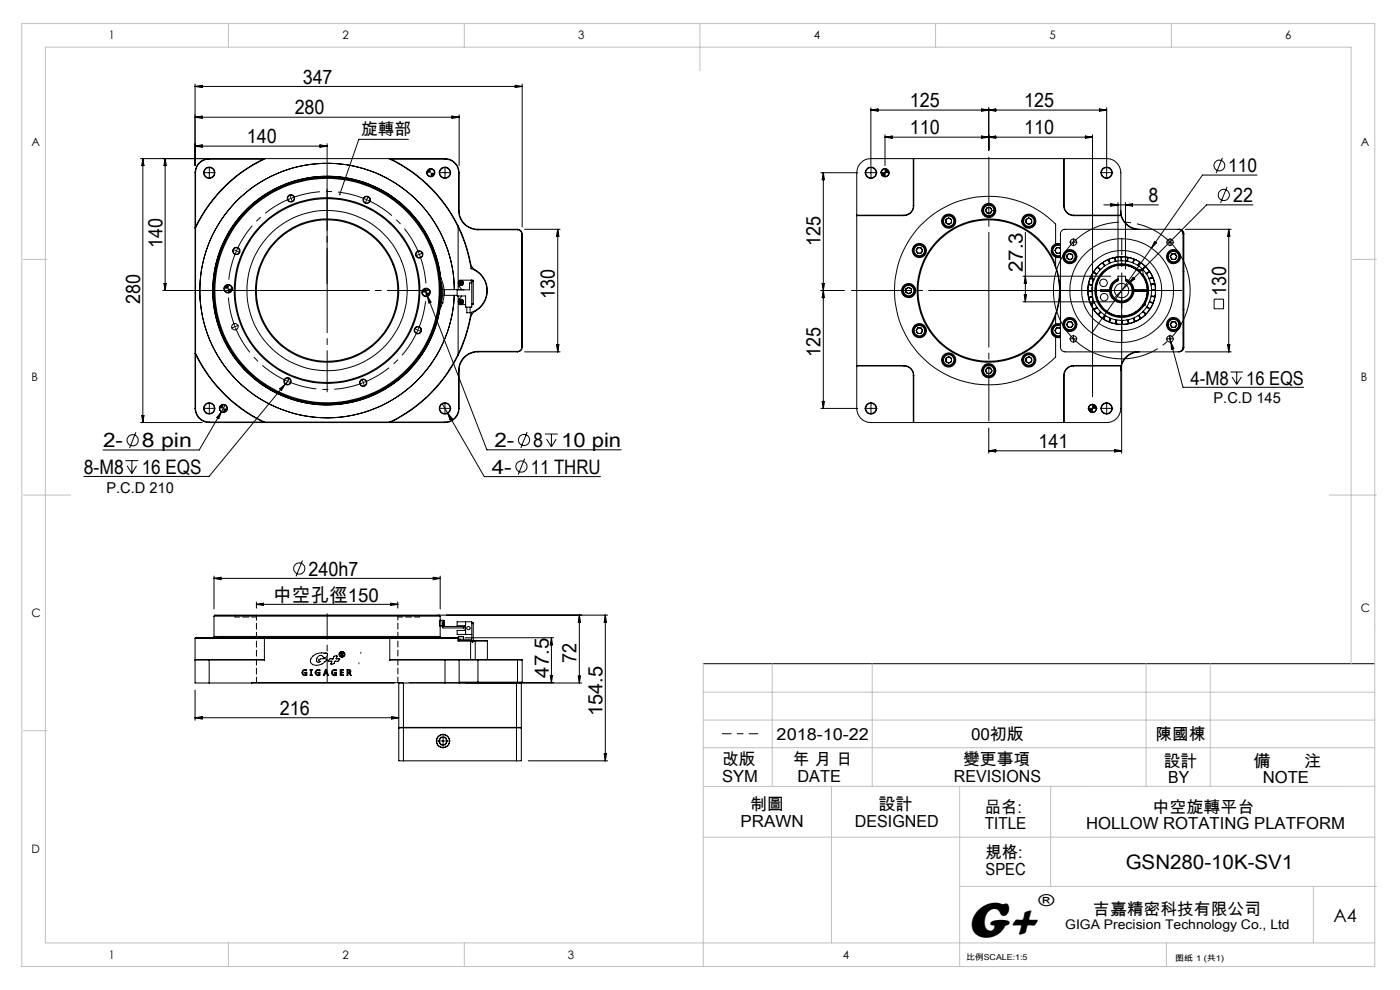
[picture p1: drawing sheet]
<svg xmlns="http://www.w3.org/2000/svg" width="297mm" height="210mm" viewBox="0 0 297 210" stroke-linecap="round" stroke-linejoin="round" font-family="sans-serif">
<g fill="none" stroke="#000" stroke-width=".21">
<path d="M41.4 17.8v17.3M41.4 18.3l1.5-.2v.5zM41.4 18.3h69.4M109.3 18.1l1.5 .2-1.5 .3zM110.8 17.8v30.3M30.3 33.6v56M30.3 33.6l.3 1.5h-.5zM35 33.6l.3 1.5h-.5zM35 33.6v28M41.4 36.6h.1M41.4 36.6v50M41.4 31l1.5-.3v.5z"/>
<path d="M41.4 31h28M41.4 24.9l1.5-.3v.5zM41.4 24.9h56M41.5 36.6v11.5M44.3 36.6h.2M44.4 33.8a2.89 2.89 0 0 0-2.9 2.8M44.4 33.8a2.86 2.86 0 0 0-3 2.8M44.4 36.5v.3M44.4 33.8h11.5M56.1 33.6a31 31 0 0 0-14.7 14.7l.1 .1M56.3 33.6a30.9 30.9 0 0 0-14.8 14.8M67.9 30.7l1.5 .3-1.5 .2z"/>
<path d="M69.4 30.5v29.6M82.4 33.6a30.8 30.8 0 0 1 17.5 23.4M82.7 33.6a30.7 30.7 0 0 1 14.5 14.3M82.9 33.8h11.5M86.6 29.6h-10.5l-4 11.6M90.6 36.6a.77 .77 0 0 0 .8 .8M91.4 35.8a.78 .78 0 0 1 .8 .8M94.3 36.6h.2M94.4 36.5v.3M94.4 33.8a2.89 2.89 0 0 1 2.9 2.8M94.4 33.6a3.1 3.1 0 0 1 3 3M94.4 33.6v.2"/>
<path d="M94.4 33.6h-64.6M95.9 24.6l1.5 .3-1.5 .2zM97.3 36.6h.1M97.3 36.6v8.1M97.4 36.6v8.1M97.4 24.4v10.7M174.1 36.6h7.9M174.7 36.6v50M174.7 36.6l.2 1.5h-.5zM184.6 36.6h.3M184.7 22.9v12.2M184.7 36.5v.3"/>
<path d="M184.7 23.3h50.1M184.7 23.3l1.6-.2v.5zM187.6 36.6h.3M187.7 35.8h-.2a.82 .82 0 0 0-.6 .8M187.7 28.6v6.5M187.7 36.5v.3M187.7 29.1h44.1M187.7 29.1l1.6-.3v.5zM188.6 36.6v.2a.79 .79 0 0 1-.9 .7M193.7 33.6h.2M193.7 33.6h-9a3.1 3.1 0 0 0-2.9 3v9M193.7 33.6v10"/>
<path d="M193.9 33.6h31.8M193.9 33.6v10M208.2 23.1l1.6 .2-1.6 .3zM208.2 28.8l1.6 .3-1.6 .2zM209.8 22.9v8.9M209.8 23.3l1.4-.2v.5zM209.8 29.1l1.4-.3v.5zM225.7 33.6h.1M225.7 33.6v10M225.7 33.6h9.1a3.1 3.1 0 0 1 3 3v9M230.3 28.8l1.5 .3-1.5 .2zM231.8 28.6v55.6"/>
<path d="M233.3 23.1l1.5 .2-1.5 .3zM234.7 36.6h.1M234.8 22.9v12.2M234.8 36.5v.3M259.3 33.5l-1.3 3.2M260.3 39.6l-1.4 3.4M266.7 37.1h-11.6l-10.8 15.5M41.5 48.4v26.5M77.7 42.4h.1M77.8 42.4h.1M77.8 42.4v.1M77.8 42.3v.1"/>
<path d="M93.3 59.2a7 7 0 0 1 0 5.7M93.4 59a24.1 24.1 0 0 0-36.6-18 24.1 24.1 0 0 0-.7 40.7 24.1 24.1 0 0 0 37.2-16.7M93.4 59.5l.1 1.9-.2 3.5M93.6 59.9v2.8l-.1 1.8M93.6 59l-.1-.1-.3 .2 .1 .1M93.6 59a7.3 7.3 0 0 1 0 6M93.6 59l-.3 .2M93.6 59.9l.1 1.5-.2 3M97.2 47.9a34.5 34.5 0 0 1 2.8 8.4l.2 .5M97.2 47.9v13.5M97.3 44.7a4.1 4.1 0 0 0 4.1 4M97.3 44.7h.1"/>
<path d="M97.4 59.6h.1M97.4 44.7a4 4 0 0 0 4 3.9M97.6 59.8h.3l.2 .2-.2 .3h-.3l-.1-.3zM97.8 59.9v.2M99.9 57a4.9 4.9 0 0 1 3.4 4.6 4.9 4.9 0 0 1-3.4 4.7M100 59.4h.1M100 59.4h-2.5l-.1 .2M100 59.4v.6M100.1 59.4v.2M100.1 59.4h.3v.2M100.1 59.6h.3M100.1 59.6v5.5h-1.3v-2.3h-1.8v-1.3"/>
<path d="M100.2 56.8l-.3 .2M100.2 56.8l.3 .2a5.1 5.1 0 0 1 2.9 4.6 5.1 5.1 0 0 1-2.9 4.6l-.3 .3M100.4 59.6v4.8M101.4 48.6h8.4M101.4 48.6v.1M101.4 48.7h8.4M109.8 48.7a.9 .9 0 0 1 .9 .9M109.8 48.6a.96 .96 0 0 1 1 1M109.8 48.6v.1M110.7 49.6v24.1M110.7 49.6h.1M110.8 49.6v24.1"/>
<path d="M111.3 48.6h7.5M118.3 48.6v26M118.3 48.6l.3 1.5h-.6zM181.8 45.6v.1M181.8 45.7h10M181.8 45.6h10M181.8 45.7v31.8M191.8 45.6v.1M193.7 43.6a1.97 1.97 0 0 1-1.9 2M193.7 43.6h.2M193.9 43.6a2.15 2.15 0 0 1-2.1 2.1M194.7 52.5l.7 .1 .3 .6-.3 .6-.7-.1-.4-.6z"/>
<path d="M200.7 46.6l.6-.4 .6 .4v.7l-.6 .3-.6-.3zM209.4 44l.7 .1 .4 .6-.4 .6-.7-.1-.3-.6zM217 58.6h18.7M217.5 49.3v14.7M217.5 58.6l.3 1.5h-.5zM217.7 46.6l.6-.4 .6 .4v.7l-.7 .3-.5-.3zM223.9 54.5v2a14.9 14.9 0 0 1 0 10.3v1.9M223.9 56.2a15.2 15.2 0 0 0-23.3-6.7 15.2 15.2 0 0 0 0 24.3 15.2 15.2 0 0 0 23.3-6.7M223.9 51.7v-4.2a20 20 0 0 0-28.3 0 20 20 0 0 0 0 28.3 20 20 0 0 0 28.3-.1v-4.2M223.9 51.7a1.5 1.5 0 0 0-.9 1.4 1.5 1.5 0 0 0 .9 1.4M223.9 54.5l1.1 .1M224.2 52.5l.6 .1 .2 .2a.61 .61 0 0 0-.9-.1 .61 .61 0 0 0 0 .9 .61 .61 0 0 0 .9-.1l-.2 .3-.7-.1-.3-.6z"/>
<path d="M225 51.9a1.3 1.3 0 0 0-1.8 1.2 1.3 1.3 0 0 0 1.8 1.3M225 51.7h-1.1M225 52.1a1.11 1.11 0 0 0-1.6 1 1.11 1.11 0 0 0 1.6 1M225.2 48.9l.6-.3h24.1a1.02 1.02 0 0 1 1.1 1v24.1a1.02 1.02 0 0 1-1.1 .9h-23.9a.96 .96 0 0 1-1-.9v-24.2zM225.7 43.6a2.15 2.15 0 0 0 2.1 2.1M225.7 43.6h.1M225.7 43.6a2.03 2.03 0 0 0 2.1 2M226.3 54.1l.6-.3 .6 .3 .1 .7-.6 .3-.6-.3zM227.6 51.4h.2M227.7 51.3v.2M227.8 45.6v.1M227.8 45.6h10"/>
<path d="M231.2 59.2l.4-.1 .4 .3M231.4 58.8l.4 .3h.4M231.7 59.1l-.1 .1M231.8 59.1l-.1 .1M231.8 57.9h.4l.4 .4M232.1 57.5l.2 .4 .5 .1M232.3 57.9l-.1 .1M232.4 58h-.1M232.7 56.8l.3 .1 .3 .4M233 56.5l.2 .4 .3 .2M233.1 56.9h.1M233.2 56.9v.1"/>
<path d="M233.7 55.8l.5 .4v.3M234.1 55.6v.4l.4 .3M234.1 56h.1M234.2 43.5h11.5M234.2 56.1l-.1 .1M234.9 55.1l.4 .4v.4M235.3 55a.61 .61 0 0 0 .3 .7M235.3 55.4h-.1M235.4 55.5h-.1M235.7 43.2l1.5 .3-1.5 .2zM236.3 54.7l.2 .2v.6M236.5 55h.1"/>
<path d="M236.5 55.1h.1M236.7 54.6l-.1 .4 .2 .4M237.2 59.4a2.4 2.4 0 0 0-1.2 3.7 2.4 2.4 0 0 0 3.9 0 2.4 2.4 0 0 0-1.1-3.7M237.2 59.4v.2a2.21 2.21 0 0 0-1 3.4 2.21 2.21 0 0 0 3.5 0 2.21 2.21 0 0 0-.9-3.4v-.2M237.2 59.2a2.56 2.56 0 0 0-1.8 2.2M237.2 59.2v.2M237.2 59.2v-.6h1.6v.6M237.2 43v14.1M237.7 54.5l.1 .2-.1 .6M237.8 45.5a4 4 0 0 0 3 3.1M237.8 44.7a4 4 0 0 0 4 3.9M237.8 45.6l-10 .1"/>
<path d="M237.8 54.8h.1M237.8 55h.1M237.9 54.8l.2 .5M238.1 54.5l-.2 .3M238.8 59.2a2.7 2.7 0 0 1 1.8 2.2M238.8 59.2v.2M238.8 43v14.1M238.8 43.5l1.4-.3v.5zM239.1 54.6l.1 .3-.2 .5M239.1 55.1h.1M239.2 55h.1M239.2 55.1l.1 .3"/>
<path d="M239.5 54.6l-.3 .5M240.4 58.8l.3 .4-1.2 .9zM240.4 54.9v.5l-.2 .3M240.4 55.4h.1M240.5 55.3h.1M240.8 55.1a.63 .63 0 0 0-.3 .7M241.2 57.2l1.3 .1M241.3 57.2a5.5 5.5 0 0 0-7.8 1.2 5.5 5.5 0 0 0 1.2 7.7 5.5 5.5 0 0 0 7.8-1.3M241.3 57.3h1.2M241.6 57.2a5.7 5.7 0 0 0-8.2 1 5.7 5.7 0 0 0 1.2 8.1 5.7 5.7 0 0 0 8.1-1.5M241.6 56h.1M241.7 55.9v.1"/>
<path d="M241.7 55.5l-.1 .5-.3 .3M242.1 55.8l-.4 .2-.2 .4M242.5 57.3v1.2a5.6 5.6 0 0 1 .5 5.4v.7M242.5 58.1a5.7 5.7 0 0 1 .5 6.3M242.6 56.8v.1M242.7 56.8h.1M242.8 56.4l-.2 .4-.3 .2M243.1 56.7l-.4 .1-.2 .4M243.5 57.8v.1M243.6 57.8h.1M243.7 57.4l-.2 .4-.4 .1M244 57.8h-.4l-.3 .4"/>
<path d="M244.1 59h.1M244.2 58.9v.1M244.3 52.6l-12.7 18.1M244.5 58.6l-.4 .4h-.4M244.7 59h-.4l-.5 .3M244.9 59.9l-.2 .3h-.6M244.9 51.3l.4 .2-1 1.1zM248.1 51.4h.2M248.2 51.3v.2M248.6 53.8h.7l.4 .6-.4 .6h-.7l-.4-.6zM250.2 48.7a.92 .92 0 0 1 .9 .9M250.5 48.8l.4 .3 .2 .5"/>
<path d="M251 57.6h.1M251.1 49.6h.1M251.1 49.6v8M251.1 49.6v24.1M251.5 48.6h9.7M260.7 48.6l.2 1.5h-.5zM260.7 48.6v26M265.8 43.5h-9.8l-19.6 19.7M34.5 61.6h33.4M34.8 60.1h.5l-.3 1.5zM41.5 74.9a30.9 30.9 0 0 0 14.6 14.6M41.5 74.9l-.1 .1a31.4 31.4 0 0 0 14.7 14.6v-.1"/>
<path d="M41.5 75.1v11.5M47.6 61.2a.78 .78 0 0 0 .8 .8M48.4 60.5a.77 .77 0 0 1 .8 .7M89.6 62a.85 .85 0 0 0 .8 .8M90.1 61.3l.6 1.5M90.4 61.2a.78 .78 0 0 1 .8 .8M90.7 62.8l12.6 32.6h28.5M90.7 62.8l.7 1.3-.4 .2zM93.3 64.9l-.1 .1h.4M93.3 64.9l.3 .1M93.4 65a24.2 24.2 0 0 1-37.3 16.8 24.2 24.2 0 0 1 .7-40.9 24.2 24.2 0 0 1 36.7 18.1 24.3 24.3 0 0 0-36.5-18.2 24.3 24.3 0 0 0-1.6 40.7 24.3 24.3 0 0 0 37.8-15.2l.2-1.2M93.9 64.2h.1"/>
<path d="M94.2 61.4h.1M94.2 62.6h.1M94.3 61.4v1.2M94.3 62.6h2.7M97.2 75.3a31.3 31.3 0 0 1-14.5 14.3v-.1M97.2 62.8v12.5M97.3 78.6h.1M97.3 78.6v8M97.4 64.4l.1 .2h1.3M97.4 60.4v.4l.5 .6M97.4 78.6v8M97.6 63.8h.3l.2 .2-.2 .3h-.3l-.1-.3z"/>
<path d="M97.7 60h.2M97.7 64h.2M97.8 64v.1M97.9 62.8l-.5 .6v.3M98.3 61.4l.1 .1M99 65.1v1.2h.7v-1.2M99.9 66.3a31 31 0 0 1-17.2 23.2M99.9 66.3l.3 .2M100.1 60h-.5v1.5l-5.3-.1M100.1 64.4h.3M100.2 66.5l-.2 .4a37.7 37.7 0 0 1-2.8 8.4M100.4 64.4v.2h-.3"/>
<path d="M101.4 74.5a4.1 4.1 0 0 0-4.1 4.1M101.4 74.6a4 4 0 0 0-4 4M101.4 74.6h8.4M101.4 74.5v.1M101.4 74.5h8.4M109.8 74.5v.1M110.7 73.7a.9 .9 0 0 1-.9 .8M110.7 73.7h.1M110.8 73.7a.96 .96 0 0 1-1 .9M111.3 74.6h7.5M118 73.1h.6l-.3 1.5zM174.1 61.6h5"/>
<path d="M174.4 60.1h.5l-.2 1.5zM174.7 61.6l.2 1.5h-.5zM181.8 77.6v9a3 3 0 0 0 2.9 3h9M181.8 77.5v.1M181.8 77.6h10M181.8 77.5h10M191.8 77.5a2.09 2.09 0 0 1 2.1 2.1M191.8 77.6a1.97 1.97 0 0 1 1.9 2M191.8 77.5v.1M192.2 61.3l.6-.3 .6 .3v.7l-.6 .3-.6-.3zM193.7 79.6h.2M193.7 79.6v10"/>
<path d="M193.9 79.6v10M194.7 69.5l.7 .1 .3 .6-.3 .6-.7-.1-.4-.6zM200.7 76l.6-.3 .6 .3v.7l-.6 .3-.6-.3zM209.4 78l.7 .1 .4 .6-.4 .6-.7-.1-.3-.6zM209.7 61.6h.2M209.8 61.6v.1M217 64h19.5M217.3 62.5h.5l-.3 1.5zM217.7 76l.6-.3 .6 .3v.7l-.7 .3-.5-.3zM223.9 68.7a1.5 1.5 0 0 0-.9 1.4 1.5 1.5 0 0 0 .9 1.4M223.9 71.5l1.1 .1M224.2 69.5l.6 .1 .2 .2a.61 .61 0 0 0-.9-.1 .61 .61 0 0 0 0 .9 .61 .61 0 0 0 .9-.1l-.2 .3-.7-.1-.3-.6z"/>
<path d="M225 68.9a1.31 1.31 0 0 0-1.8 1.2 1.31 1.31 0 0 0 1.8 1.3M225 68.7h-1.1M225 69.1a1.1 1.1 0 0 0-1.6 1 1.1 1.1 0 0 0 1.6 1M225.7 79.6h.1M225.7 79.6v10M226.6 68.3h.7l.3 .6-.3 .6h-.7l-.3-.6zM227.6 71.9h.2M227.7 71.8v.2M227.8 77.5v.1M227.8 77.5l10 .1M227.8 77.6a2.02 2.02 0 0 0-2.1 2M227.8 77.5a2.09 2.09 0 0 0-2.1 2.1"/>
<path d="M227.8 77.6h10M230.8 61.5l.3 .2 .5-.1M230.9 60.5l.3-.1 .5 .2M231 60.1l.4 .3 .4-.1M231.2 61.7v.1M231.3 63v.1M231.3 60.4h.1M231.3 61.7v.1M231.4 60.4v.1M231.4 63h.1M231.6 61.9l-.5-.1-.3 .1M231.7 64.3h.1"/>
<path d="M231.7 62.8l-.5 .2-.3-.1M231.8 63.1l-.4-.1-.4 .3M231.8 64.2v.1M232.1 64l-.3 .2h-.5M232.2 64.3h-.5l-.2 .4M232.3 65.4l.1 .1M232.4 65.4h.1M232.6 65.1l-.2 .3-.5 .1M232.8 65.4l-.4 .1-.2 .4M233.2 66.5h.1M233.3 66.4v.1M233.4 66l-.3 .5-.3 .1"/>
<path d="M233.6 66.3l-.3 .1-.2 .5M234.2 67.3l.1 .1M234.3 67.2l.1 .1M234.4 66.8l-.1 .4-.4 .3M234.6 67a.62 .62 0 0 0-.4 .8M235.4 61.8a2.6 2.6 0 0 0 2.6 2.4 2.6 2.6 0 0 0 2.6-2.4M235.4 67.9l.1 .1M235.4 67.4v.4l-.3 .4M235.4 67.8l.1 .1M235.5 61.4h-2v.4h2M235.8 67.6l-.3 .2v.6M236.6 67.8v.6l-.2 .2"/>
<path d="M236.7 68.3h.1M236.7 68.2h.1M236.7 68.3l.2 .4M237 67.9l-.3 .4M237.8 77.6v9a3 3 0 0 1-3 3h-9.1M237.8 68l.2 .5-.2 .3M237.8 61.6h.3M237.9 63.1v33M237.9 61.6v.1M238 68.3h.1M238 68.4h.1M238.1 68.3l.2 .5"/>
<path d="M238.2 68l-.1 .3M239.1 67.9l.2 .3-.1 .5M239.3 68.2h.1M239.3 68.3h.1M239.4 67.8a.6 .6 0 0 0 .2 .8M240.3 67.5l.3 .3v.5M240.3 61.4h.3M240.3 61.8h.3M240.6 61.4h2.9a5.5 5.5 0 0 0-7.9-4.7 5.5 5.5 0 0 0-1.1 9.1 5.5 5.5 0 0 0 8.8-2.8l.2-1.2h-2.9M240.6 67.4v.4l.4 .3M240.6 67.8h.1M240.7 67.9h-.1"/>
<path d="M240.8 74.6a4 4 0 0 0-3 3.1M240.8 61.4v.4M241.4 66.9l.4 .4v.4M241.7 66.8l.1 .4 .4 .2M241.8 74.6a4 4 0 0 0-4 4M241.8 67.1l-.1 .1M241.8 67.2v.1M242.4 66.2l.3 .1 .2 .5M242.5 61.4v.4M242.6 64.6h.4M242.6 66l.2 .3 .4 .2M242.7 66.3h.1"/>
<path d="M242.9 66.3l-.1 .1M243 64.6l-.1 .2h-.5M243.2 65.3l.5 .1 .1 .3M243.3 64.9l.4 .5h.4M243.3 61.4a5.4 5.4 0 0 0-8.1-4.4 5.4 5.4 0 0 0 0 9.3 5.4 5.4 0 0 0 8.1-4.5M243.6 65.3h-.1M243.7 65.3l-.1 .1M243.8 64.2h.3l.4 .3M243.9 63.8l.5 .4 .3-.1M244.2 63l.3-.1 .5 .3M244.2 64.1v.1M244.2 62.6l.5 .3 .3-.1"/>
<path d="M244.3 61.7l.3-.1 .5 .2M244.3 64.1v.1M244.5 60.2v.1M244.5 62.8v.1M244.6 60.2v.1M244.7 62.9h.1M244.7 61.5v.1M244.8 61.5v.1M245 60.4l-.5-.1-.3 .2M245.1 61.3l-.3 .2-.5-.1M248 71.2l.4 1.4M248.1 71.9h.2"/>
<path d="M248.2 71.8v.2M248.4 72.6l2.6 9.6h25.6M248.4 72.6l.6 1.3-.5 .2zM248.6 68.3h.7l.4 .6-.4 .6h-.7l-.4-.6zM250.2 74.6h.1M251 65.6h.1M251.1 73.7l-.2 .4-.4 .4M251.1 73.7h.1M251.1 65.6v8.1M251.1 73.7a.96 .96 0 0 1-.9 .9M251.5 74.6h9.7M257.6 63.5h2v2h-2z"/>
<path d="M260.4 73.1h.5l-.2 1.5zM261.1 78.9h2.6M261.4 80l1 1.5M262.4 78.9v2.6M263.3 80l-.9 1.5M26.6 97.7h2.7M27 98.8l1 1.6M28 97.7v2.7M28.8 91.7l-1.3 3.4M29 98.8l-1 1.6M29.8 89.6h13.1M30.1 88.2h.5l-.3 1.4z"/>
<path d="M41.4 86.6a3 3 0 0 0 3 3M41.4 86.6h.1M41.5 86.6a2.89 2.89 0 0 0 2.9 2.9M44.3 86.6h.2M44.4 86.5v.2M44.4 89.5v.1M44.4 89.6h50M44.4 89.5h11.5M46.6 86.6a.78 .78 0 0 0 .8 .8M47 87.4l-4.7 8.1h-20.5M47 87.4l-.6 1.4-.4-.3zM47.4 85.8a.84 .84 0 0 1 .8 .8"/>
<path d="M47.8 85.9l-.8 1.5M56.1 89.5h26.6M59.3 82.5l1.2-1-.8 1.3zM61.5 80.3l-17.2 20.8h-26.5M82.9 89.5h11.5M93.8 85.7l8.9 15.4h24.7M94.3 86.6h.2M94.4 86.5v.2M94.4 89.5v.1M94.9 87.6l1 1.2-.4 .2zM97.3 86.6a2.89 2.89 0 0 1-2.9 2.9M97.3 86.6h.1"/>
<path d="M97.4 86.6a3 3 0 0 1-3 3M111.3 97.3l-1.4 3.4M111.8 91.6l-1.3 3.4M115.6 92.1h2.7M116 93.2l1 1.6M117 92.1v2.7M118 93.2l-1 1.6M174.1 86.6h7.9M174.4 85.2h.5l-.2 1.4zM184.6 86.6h.3M184.7 86.5v.2M193.7 89.6h.2"/>
<path d="M193.9 89.6h31.8M209.8 90.8v5.3M209.8 95.6l1.4-.3v.6zM209.8 95.6h28.1M225.7 89.6h.1M231.7 86.6h.1M231.8 86.5v.2M231.8 85.8a.84 .84 0 0 0-.9 .8M232.6 86.6v.2a.87 .87 0 0 1-.8 .7M234.7 86.6h.1M234.8 86.5v.2M236.5 95.3l1.4 .3-1.4 .3z"/>
<path d="M64.2 118.9l-1.4 3.4M41.4 135.4v9.5h3M41.4 135.4h41.3M44.4 139.9l-3 .1h14.7M44.4 139.9v5M44.4 139.9l11.7 .1M45.4 122.2v7M45.4 122.7h48M45.4 122.7l1.5-.3v.6zM45.4 130.7h48M45.4 130.7v4.3h48v-2.2M45.4 130.7a1.95 1.95 0 0 1 1.6-.2h44.9a1.56 1.56 0 0 1 1.5 .2"/>
<path d="M45.4 135v.3M49.8 130.5v.4M54.4 127.7v1.3M54.4 128.2h30M54.4 128.2l1.5-.3v.5zM56.1 135.3l-14.7 .1M56.1 135.3h26.6M56.1 135.3v4.7M66.4 139.1a4 4 0 0 1 2.7-.6 .52 .52 0 0 1 .1 .9 .52 .52 0 0 1-.8-.3 .87 .87 0 0 0-1 .3 .87 .87 0 0 0 0 1.1h.2l.3-.1-.3-.3a1.48 1.48 0 0 1 1.8-.2l-.1 .3-.3 .1a2.23 2.23 0 0 1-3 .4 1.16 1.16 0 0 1 .4-1.6zM70.6 139.8h.1M71.5 139.2l-.2 .6h.8a.66 .66 0 0 1-1 .5h-.1a.62 .62 0 0 1-.8 .6l.2-.6-.8-.1a.73 .73 0 0 1 1-.4M71.5 139.2l-.1-.1-.6 .1-.2 .6"/>
<path d="M71.5 139.2h.1M72.3 138.4l.5 .1-.2 .3 .2 .4-.3-.3-.1 .3h-.1zM72.4 138.5h.3v.2l-.3 .1zM82.7 135.3h14.5M82.7 135.3v.1M82.7 135.4h14.5M82.7 135.4v4.6M82.9 127.9l1.5 .3-1.5 .2zM84.4 127.7v1.3M88.9 130.5v.4M91.9 122.4l1.5 .3-1.5 .3zM92.8 130.5h36.1"/>
<path d="M93.2 132.7l.4 .1M93.2 131.7h.3M93.2 132.7h.3M93.2 131.7v1M93.3 135v.3M93.4 122.2v7M93.4 130.7v.9M93.5 132.7l.1 .1M93.5 131.7v1M93.6 131.6l-.1 .1M93.6 131.6h.6v1.2M93.6 132.8h.6"/>
<path d="M93.6 131.6l-.4 .1M93.9 132.8l.1 .4h4.3M93.9 131.9a.34 .34 0 0 1 .3 .3 .34 .34 0 0 1-.1 .3l-.2-.2zM94.2 132.8l.1 .1M94.2 132.8h.1M94.3 132.9h4M94.4 139.9h2.9M94.4 139.9v5M94.4 139.9l-11.7 .1M97.2 135.9h2.7M97.2 135.1h1.1M97.2 135.6h.2"/>
<path d="M97.2 135.1v.9h2.6M97.3 139.9h4.1M97.3 139.9l.1 .1M97.4 135.6h.2M97.4 135.6v.3M97.6 135.6v.3M98.3 132.9v.3M98.3 135.1v.5M98.7 135.3h18.8M98.8 131.9v2.7M99.8 136l.4 .2M99.8 136v3.9"/>
<path d="M99.9 135.9l.3 .3M99.9 135.9l3.5 .1M100.1 134.6h-3.1v-.9h1.7v-1h-1.7v-.8h3.1v3.7h-2.5M100.1 132.1h.3v.2M100.1 132.3h.3M100.4 132.3l-.1 3.6M100.8 136l-.6 .2M100.8 136h2.6M100.8 136v3.9M101.4 139.9v4.9h-4M101.4 139.9h8.4M103.4 136v3.9"/>
<path d="M109.8 139.9v4.9l1-.1M109.8 139.9l1 .1M117 135.3v9.5M117 135.3l.2 1.5h-.5zM122.9 130.5v14.4M122.9 130.5l.3 1.5h-.5zM128.4 130.5l.3 1.5h-.5zM128.4 130.5v30.9M41.4 146.4v6.4M41.4 152.3h43.2M41.4 152.3l1.5-.3v.5zM44.4 144.9h9"/>
<path d="M53.4 144.9h32M64.3 142.2l.6-.2 .2 .3a.5 .5 0 0 0-.9 .3 .5 .5 0 0 0 .7 .5v-.3h-.2v-.2h.4v.6a.67 .67 0 0 1-.9-.1 .67 .67 0 0 1 .1-.9zM65.8 142h.4l-.1 .2v.9l.1 .2h-.4l.1-.2v-.9zM67.1 142.2l.6-.2 .2 .3a.51 .51 0 0 0-.9 .3 .51 .51 0 0 0 .7 .5v-.3h-.2v-.2h.4v.6a.66 .66 0 0 1-.9-.1 .66 .66 0 0 1 .1-.9zM69 142h.2l.5 1.3h-.2l-.1-.4h-.5l-.1 .4h-.2zM69.1 142.2l.2 .6h-.4zM70.6 142.2l.6-.2 .1 .3a.5 .5 0 0 0-.8 .3 .5 .5 0 0 0 .7 .5v-.3h-.3v-.2h.5v.6a.67 .67 0 0 1-.9-.1 .67 .67 0 0 1 .1-.9zM72.2 142h.6v.2h-.4v.4h.4v.1h-.4v.4h.4v.2h-.6zM73.6 142l.7 .1 .1 .4-.3 .2 .4 .6h-.1l-.4-.5h-.2v.5h-.2zM73.8 142.2h.2a.23 .23 0 0 1 .2 .2 .23 .23 0 0 1-.2 .2h-.2zM82.7 140h14.7M83.1 152l1.5 .3-1.5 .2z"/>
<path d="M83.6 144.8l-30.2 .1M84.6 154.3h1M84.6 154.3l.1 .1M84.6 144.9h.8M84.6 144.9v9.4M84.7 144.8l-.1 .1M85.4 144.9h9M85.6 154.4h-1v7h1M85.6 154.3v.1M85.6 144.9v9.4M85.6 154.4v7M85.6 154.4h24"/>
<path d="M85.6 154.3h24M86.8 144.8h30.7M93.5 156.4h.9l.5 .8-.5 .8h-.9l-.4-.8zM93.9 157.2h.2M94 157.1v.2M94.4 144.9h3M97.4 144.7h13.4M97.4 140h13.4M97.4 140v4.9M109.6 154.4h1v7h-1M109.6 154.3v.1M109.6 144.8v.1"/>
<path d="M109.6 154.3h1M109.6 144.9h1M109.6 144.9v9.4M109.6 154.4v7M110.5 144.8l.1 .1M110.6 154.3l-.1 .1M110.6 144.9v9.4M110.8 140v4.7M116.7 143.3h.5l-.2 1.5zM122.7 143.4h.5l-.3 1.5zM123.4 144.9h-26M128.2 159.9h.5l-.3 1.5z"/>
<path d="M149.2 140.8h142.4M85.6 161.4h24M112.1 161.4h16.8"/>
<circle cx="44.4" cy="36.6" r="1.2"/>
<circle cx="44.4" cy="36.6" r="1.1"/>
<circle cx="91.4" cy="36.6" r=".79"/>
<circle cx="91.4" cy="36.6" r=".87"/>
<circle cx="94.4" cy="36.6" r="1.11"/>
<circle cx="94.4" cy="36.6" r="1.19"/>
<circle cx="184.7" cy="36.6" r="1.2"/>
<circle cx="184.8" cy="36.6" r="1.1"/>
<circle cx="187.8" cy="36.6" r=".86"/>
<circle cx="187.8" cy="36.6" r=".79"/>
<circle cx="234.8" cy="36.6" r="1.11"/>
<circle cx="234.8" cy="36.6" r="1.19"/>
<circle cx="258.7" cy="35.1" r="1.15"/>
<circle cx="50.1" cy="53.2" r=".68"/>
<circle cx="50.1" cy="53.2" r=".78"/>
<circle cx="61.7" cy="42.1" r=".68"/>
<circle cx="61.7" cy="42.1" r=".78"/>
<circle cx="77.8" cy="42.4" r=".68"/>
<circle cx="77.8" cy="42.4" r=".79"/>
<circle cx="88.9" cy="54" r=".68"/>
<circle cx="88.9" cy="54" r=".79"/>
<circle cx="195" cy="53.1" r=".6"/>
<circle cx="195" cy="53.1" r="1.1"/>
<circle cx="195" cy="53.1" r="1.5"/>
<circle cx="195" cy="53.1" r="1.3"/>
<circle cx="201.3" cy="46.9" r="1.31"/>
<circle cx="201.3" cy="46.9" r="1.51"/>
<circle cx="201.3" cy="46.9" r="1.1"/>
<circle cx="201.3" cy="46.9" r=".6"/>
<circle cx="209.8" cy="44.6" r="1.51"/>
<circle cx="209.8" cy="44.6" r="1.1"/>
<circle cx="209.8" cy="44.6" r=".61"/>
<circle cx="209.8" cy="44.6" r="1.29"/>
<circle cx="218.2" cy="46.9" r="1.3"/>
<circle cx="218.3" cy="46.9" r="1.11"/>
<circle cx="218.3" cy="46.9" r="1.51"/>
<circle cx="218.3" cy="46.9" r=".61"/>
<circle cx="226.9" cy="54.4" r=".61"/>
<circle cx="227" cy="54.4" r="1.5"/>
<circle cx="227" cy="54.4" r="1.09"/>
<circle cx="227" cy="54.4" r="1.31"/>
<circle cx="227.7" cy="51.4" r=".68"/>
<circle cx="248.2" cy="51.4" r=".69"/>
<circle cx="249" cy="54.4" r=".6"/>
<circle cx="249" cy="54.4" r="1.31"/>
<circle cx="249" cy="54.4" r="1.1"/>
<circle cx="249" cy="54.4" r="1.51"/>
<circle cx="259.6" cy="41.4" r="1.19"/>
<circle cx="48.4" cy="61.3" r=".9"/>
<circle cx="48.4" cy="61.3" r=".81"/>
<circle cx="49.8" cy="69.3" r=".68"/>
<circle cx="69.4" cy="61.6" r="19.5"/>
<circle cx="69.4" cy="61.6" r="24"/>
<circle cx="69.4" cy="61.6" r="17"/>
<circle cx="69.4" cy="61.6" r="15"/>
<circle cx="69.4" cy="61.6" r="15.2"/>
<circle cx="69.4" cy="61.6" r="23.8"/>
<circle cx="69.4" cy="61.6" r="19.7"/>
<circle cx="69.4" cy="61.6" r="27"/>
<circle cx="88.6" cy="70" r=".69"/>
<circle cx="88.6" cy="70" r=".79"/>
<circle cx="90.4" cy="62" r=".8"/>
<circle cx="90.4" cy="62" r=".9"/>
<circle cx="97.8" cy="64" r=".47"/>
<circle cx="97.8" cy="60" r=".48"/>
<circle cx="97.8" cy="60" r=".26"/>
<circle cx="97.8" cy="60.1" r=".56"/>
<circle cx="97.8" cy="64" r=".56"/>
<circle cx="97.8" cy="64" r=".26"/>
<circle cx="192.7" cy="61.6" r="1.51"/>
<circle cx="192.8" cy="61.6" r=".6"/>
<circle cx="192.8" cy="61.6" r="1.1"/>
<circle cx="192.8" cy="61.6" r="1.29"/>
<circle cx="195" cy="70.1" r=".59"/>
<circle cx="195" cy="70.1" r="1.29"/>
<circle cx="195" cy="70.1" r="1.5"/>
<circle cx="195" cy="70.1" r="1.11"/>
<circle cx="201.2" cy="76.4" r="1.3"/>
<circle cx="201.3" cy="76.4" r="1.09"/>
<circle cx="201.3" cy="76.4" r="1.51"/>
<circle cx="201.3" cy="76.4" r=".61"/>
<circle cx="209.8" cy="61.6" r="15"/>
<circle cx="209.8" cy="78.7" r="1.51"/>
<circle cx="209.8" cy="78.6" r="1.3"/>
<circle cx="209.8" cy="78.6" r=".6"/>
<circle cx="209.8" cy="78.6" r="1.1"/>
<circle cx="218.3" cy="76.4" r="1.51"/>
<circle cx="218.3" cy="76.4" r=".6"/>
<circle cx="218.3" cy="76.4" r="1.1"/>
<circle cx="218.3" cy="76.4" r="1.31"/>
<circle cx="227" cy="68.9" r="1.11"/>
<circle cx="227" cy="68.8" r="1.5"/>
<circle cx="227" cy="68.8" r=".59"/>
<circle cx="227" cy="68.8" r="1.3"/>
<circle cx="227.7" cy="71.9" r=".68"/>
<circle cx="234.1" cy="60" r=".81"/>
<circle cx="234.2" cy="63" r=".81"/>
<circle cx="237.9" cy="61.6" r="1.52"/>
<circle cx="238" cy="61.6" r="7.2"/>
<circle cx="238" cy="61.6" r="8.5"/>
<circle cx="238" cy="61.6" r="6.4"/>
<circle cx="238" cy="61.6" r="11"/>
<circle cx="248.2" cy="71.9" r=".69"/>
<circle cx="249" cy="68.9" r=".6"/>
<circle cx="249" cy="68.8" r="1.31"/>
<circle cx="249" cy="68.8" r="1.1"/>
<circle cx="249" cy="68.8" r="1.51"/>
<circle cx="28.1" cy="93.4" r="1.19"/>
<circle cx="44.4" cy="86.6" r="1.21"/>
<circle cx="44.4" cy="86.6" r="1.1"/>
<circle cx="47.4" cy="86.6" r=".86"/>
<circle cx="47.4" cy="86.6" r=".8"/>
<circle cx="61" cy="80.9" r=".78"/>
<circle cx="61" cy="80.9" r=".68"/>
<circle cx="77" cy="81.2" r=".68"/>
<circle cx="77.1" cy="81.2" r=".79"/>
<circle cx="94.4" cy="86.6" r="1.11"/>
<circle cx="94.4" cy="86.6" r="1.2"/>
<circle cx="110.6" cy="99" r="1.18"/>
<circle cx="111.2" cy="93.3" r="1.19"/>
<circle cx="184.8" cy="86.6" r="1.21"/>
<circle cx="184.8" cy="86.6" r="1.1"/>
<circle cx="231.8" cy="86.6" r=".87"/>
<circle cx="231.8" cy="86.6" r=".8"/>
<circle cx="234.8" cy="86.6" r="1.11"/>
<circle cx="234.8" cy="86.6" r="1.2"/>
<circle cx="63.5" cy="120.6" r="1.19"/>
<circle cx="72.5" cy="138.8" r=".63"/>
<circle cx="72.5" cy="138.8" r=".55"/>
<circle cx="99.4" cy="133.2" r=".35"/>
<circle cx="94" cy="157.2" r="1.37"/>
<circle cx="94" cy="157.2" r="1.39"/>
<circle cx="94" cy="157.2" r=".8"/>
</g>
<g fill="none" stroke="#000" stroke-width=".21" stroke-dasharray="30.5 1.3 1.3 1.3" stroke-linecap="butt">
<path d="M50.2 53.2l-.1 .1M50.2 53.2v-.1M61.7 42.1h-.1M61.7 42.1l.1-.1M89 53.9h-.1M89 53.9v.1M49.9 69.3v.1M49.9 69.3l-.1-.1M88.7 70v-.1M88.7 70l-.1 .1M61 80.9h.1M61 80.9l-.1-.1"/>
<path d="M77.1 81.2l.1-.1M77.1 81.2h-.1"/>
</g>
<path d="M50.1 53.4a21 21 0 0 0-.3 15.7M61.5 42.1a21 21 0 0 0-11.3 10.9M77.6 42.3a21 21 0 0 0-15.7-.3M88.9 53.8a21 21 0 0 0-10.9-11.3M49.9 69.5a21 21 0 0 0 10.9 11.3M88.7 69.8a21 21 0 0 0 .3-15.7M61.2 80.9a21 21 0 0 0 15.7 .3M77.3 81.1a21 21 0 0 0 11.3-10.9" fill="none" stroke="#000" stroke-width=".21" stroke-dasharray="30.5 1.3 1.3 1.3" stroke-dashoffset="24.3" stroke-linecap="butt"/>
<path d="M224.1 65.9a14.5 14.5 0 0 0 24.2 5.9 14.5 14.5 0 0 0-6.4-24.1 14.5 14.5 0 0 0-18.1 17.1l.3 1.1" fill="none" stroke="#000" stroke-width=".21" stroke-dasharray="30.5 1.3 1.3 1.3" stroke-dashoffset="4" stroke-linecap="butt"/>
<path d="M76.5 138.4v.2zM76.1 140.6l.1 .2z" fill="none" stroke="#808080" stroke-width=".25"/>
<path d="M153.3 155.6h7.5" fill="none" stroke="#000" stroke-width=".21" stroke-dasharray="30.5 1.3 1.3 1.3" stroke-dashoffset="28.6"/>
<g fill="none" stroke="#000" stroke-width=".21" stroke-dasharray="30.5 1.3 1.3 1.3">
<path d="M44.2 36.6h-1M44.4 36.8v1M44.4 36.4v-1M44.6 36.6h1M94.2 36.6h-1M94.4 36.8v1M94.4 36.4v-1M94.6 36.6h1M184.6 36.6h-1.1M184.8 36.4v-1.1M184.8 36.8v1.1M185 36.6h1.1"/>
<path d="M187.6 36.6h-.7M187.8 36.4v-.7M187.8 36.8v.7M188 36.6h.7M234.6 36.6h-1.1M234.8 36.4v-1.1M234.8 36.8v1.1M235 36.6h1.1M50 53.1l-.6-.2M50.2 53.2h-.1M50.2 53.2v.1M50.3 53.3l.6 .2"/>
<path d="M61.7 41.9l-.3-.6M61.7 42.1v-.1M61.7 42.1l.1 .1M61.8 42.3l.2 .5M77.7 42.6l-.2 .5M77.9 42.2l.2-.5M88.8 54l-.6 .2M89 53.9h.1M89 53.9l-.1 .1M89.1 53.9l.6-.2M97.8 59.8v-.1M227.5 51.4h-.6"/>
<path d="M227.7 51.2v-.6M227.7 51.6v.5M227.9 51.4h.6M248 51.4h-.6M248.2 51.2v-.6M248.2 51.6v.5M248.4 51.4h.6M49.7 69.4l-.6 .2M49.9 69.3h-.1M49.9 69.3h.1M50 69.2l.6-.2M69.4 61.6h-.1"/>
<path d="M69.4 61.6v.1M69.4 61.6h.1M69.4 61.6v-.1M88.5 69.9l-.6-.2M88.7 70v.1M88.7 70h-.1M88.8 70.1l.6 .2M97.6 60h-.1M97.6 64h-.1M97.8 60.2v.1M97.8 64.2v.1M97.8 63.8v-.1"/>
<path d="M98 60h.1M98 64h.1M227.5 71.9h-.6M227.7 71.7v-.6M227.7 72.1v.6M227.9 71.9h.6M248 71.9h-.6M248.2 71.7v-.6M248.2 72.1v.6M248.4 71.9h.6M44.2 86.6h-1M44.4 86.8v1"/>
<path d="M44.4 86.4v-1M44.6 86.6h1M60.9 81.1l-.2 .5M61 80.9v.1M61 80.9v-.1M61.1 80.7l.2-.5M77 81l-.2-.6M77.1 81.2v.1M77.1 81.2l-.1-.1M77.1 81.4l.3 .5M94.2 86.6h-1M94.4 86.8v1"/>
<path d="M94.4 86.4v-1M94.6 86.6h1M184.6 86.6h-1.1M184.8 86.4v-1.1M184.8 86.8v1.1M185 86.6h1.1M231.6 86.6h-.8M231.8 86.4v-.7M231.8 86.8v.8M232 86.6h.7M234.6 86.6h-1.1M234.8 86.4v-1.1"/>
<path d="M234.8 86.8v1.1M235 86.6h1.1M93.8 157.2h-1.3M94 157v-1.3M94 157.4v1.3M94.2 157.2h1.3"/>
</g>
<path d="M69.2 61.6h-21.3M69.4 61.8v21.3M69.4 61.4v-21.3M69.6 61.6h21.3" fill="none" stroke="#000" stroke-width=".21" stroke-dasharray="30.5 1.3 1.3 1.3" stroke-dashoffset="21.7"/>
<path d="M209.8 61.4v-28.1" fill="none" stroke="#000" stroke-width=".21" stroke-dasharray="30.5 1.3 1.3 1.3" stroke-dashoffset="18.3"/>
<path d="M209.6 61.6h-29" fill="none" stroke="#000" stroke-width=".21" stroke-dasharray="30.5 1.3 1.3 1.3" stroke-dashoffset="17.9"/>
<path d="M209.8 61.8v27.5" fill="none" stroke="#000" stroke-width=".21" stroke-dasharray="30.5 1.3 1.3 1.3" stroke-dashoffset="18.7"/>
<path d="M210 61.6h40.7" fill="none" stroke="#000" stroke-width=".21" stroke-dasharray="30.5 1.3 1.3 1.3" stroke-dashoffset="12"/>
<path d="M237.8 61.6h-10.9M238 61.4v-10.9M238 61.8v10.9M238.2 61.6h10.9" fill="none" stroke="#000" stroke-width=".21" stroke-dasharray="30.5 1.3 1.3 1.3" stroke-dashoffset="26.9"/>
<path d="M54.4 130.5v14.2M84.4 130.5v14.2" fill="none" stroke="#000" stroke-width=".21" stroke-dasharray="1.3 .6" stroke-dashoffset=".2"/>
<path d="M49.9 130.9h4.5M89 130.9h-4.6" fill="none" stroke="#000" stroke-width=".21" stroke-dasharray="1.3 .6" stroke-dashoffset=".3"/>
<g fill="none" stroke="#c0c0c0" stroke-width=".21">
<path d="M4.6 5h287v200h-287zM48.5 5v5M98.5 5v5M148.5 5v10M198.5 5v5M248.5 5v5M5 55h5M287 55h5M5 105h10M282 105h10M5 155h5M149.2 152.7h142.4"/>
<path d="M149.2 146.8h142.4M149.2 140.8v64.2M149.2 158.6h142.4M163.8 140.8v26M185 140.8v26M243.1 140.8v26M256.8 140.8v26M286.6 140.8v-130.8h-277v190h282M149.2 177.6h142.4M176.4 166.8v33.2M203.6 166.8v38.2M222.9 166.8v21.2"/>
<path d="M291.6 166.8h-142.4M203.6 188h88.4M278.6 188v12M48.5 200v5M98.5 200v5M247.4 200v5"/>
</g>
<path d="M69.4 144.8v-14.6" fill="none" stroke="#000" stroke-width=".21" stroke-dasharray="30.5 1.3 1.3 1.3" stroke-dashoffset="25.1"/>
<g fill="#000">
<path d="M187.7 35.8v.8h.9a.9 .9 0 0 0-.9-.8zM186.9 36.6v.3a.8 .8 0 0 0 .8 .6v-.9zM231.8 85.8v.8h.8v-.1a.87 .87 0 0 0-.8-.7zM230.9 86.6v.2a.87 .87 0 0 0 .9 .7v-.9z"/>
<path d="M72 41.1l-.1 .2 .1 .1 .1-.2v.2l.1-.2zM48.4 61.2v.8a.78 .78 0 0 0 .8-.8zM47.8 60.7l-.2 .5h.8v-.7zM90.4 62v.8a.78 .78 0 0 0 .8-.8zM89.9 61.4l-.3 .6h.8v-.8zM47.4 86.6v.8a.84 .84 0 0 0 .8-.8zM46.9 86l-.3 .6h.8v-.8zM91.4 36.6v.8a.78 .78 0 0 0 .8-.8zM90.8 36.1l-.2 .5h.8v-.8z"/>
</g>
<text font-size="11" x="205.1" y="198.7">G+</text>
<g font-size="4.2">
<text x="64.2" y="17.7">347</text>
<text x="193" y="22.7">125</text>
<text x="217.3" y="22.7">125</text>
<text x="62.5" y="24.3">280</text>
<text x="193" y="28.5">110</text>
<text x="217.3" y="28.5">110</text>
<text x="52.4" y="30.4">140</text>
<text x="243.7" y="42.9">8</text>
<text x="261.6" y="42.9">22</text>
<text x="34.5" y="52.7" transform="rotate(-90 34.5 52.7)">140</text>
<text x="174.1" y="52.1" transform="rotate(-90 174.1 52.1)">125</text>
<text x="217" y="57.7" transform="rotate(-90 217 57.7)">27.3</text>
<text x="29.7" y="64.5" transform="rotate(-90 29.7 64.5)">280</text>
<text x="117.7" y="63.5" transform="rotate(-90 117.7 63.5)">130</text>
<text x="260.1" y="62.7" transform="rotate(-90 260.1 62.7)">130</text>
<text x="174.1" y="75.7" transform="rotate(-90 174.1 75.7)">125</text>
<text x="21.9" y="94.9">2-</text>
<text x="30.1" y="94.9">8 pin</text>
<text x="104.9" y="94.8">2-</text>
<text x="113.1" y="94.8">8</text>
<text x="119.1" y="94.8">10 pin</text>
<text x="220.3" y="95">141</text>
<text x="17.8" y="100.5">8-M8</text>
<text x="30.1" y="100.5">16 EQS</text>
<text x="104.3" y="100.5">4-</text>
<text x="112.6" y="100.5">11 THRU</text>
<text x="65.5" y="122.1">240h7</text>
<text x="116.4" y="143.7" transform="rotate(-90 116.4 143.7)">47.5</text>
<text x="122.3" y="140.6" transform="rotate(-90 122.3 140.6)">72</text>
<text x="59.4" y="151.7">216</text>
<text x="127.8" y="151.9" transform="rotate(-90 127.8 151.9)">154.5</text>
<text x="238.8" y="184.4">GSN280-10K-SV1</text>
</g>
<g font-size="4.1">
<text x="260.6" y="36.5">110</text>
<text x="252.6" y="81.6">4-M8</text>
<text x="264.4" y="81.6">16 EQS</text>
<text x="57.9" y="127.6">中空孔徑150</text>
</g>
<text font-size="3.9" x="282.9" y="195.5">A4</text>
<g font-size="3.5">
<text x="76.6" y="28.7">旋轉部</text>
<text x="164.8" y="157">2018-10-22</text>
<text x="206" y="157">00初版</text>
<text x="245.2" y="157">陳國棟</text>
<text x="153.2" y="162.3">改版</text>
<text x="153.2" y="165.8">SYM</text>
<text x="168.2" y="162.3">年 月 日</text>
<text x="169.2" y="165.8">DATE</text>
<text x="202.4" y="165.8">REVISIONS</text>
<text x="204.3" y="162.3">變更事項</text>
<text x="246.9" y="162.6">設計</text>
<text x="247.9" y="166.1">BY</text>
<text x="265.9" y="162.6">備</text>
<text x="267.9" y="166.1">NOTE</text>
<text x="276.6" y="162.6">注</text>
<text x="159.1" y="171.9">制圖</text>
<text x="186.4" y="171.9">設計</text>
<text x="208.9" y="172.4">品名:</text>
<text x="244.5" y="172.4">中空旋轉平台</text>
<text x="157.1" y="175.4">PRAWN</text>
<text x="181.3" y="175.4">DESIGNED</text>
<text x="208.9" y="175.9">TITLE</text>
<text x="230.4" y="175.9">HOLLOW ROTATING PLATFORM</text>
<text x="209.1" y="182.1">規格:</text>
<text x="209.1" y="185.6">SPEC</text>
<text x="220.3" y="192.2">®</text>
<text x="231.9" y="194">吉嘉精密科技有限公司</text>
</g>
<g font-size="3.2">
<text x="257.4" y="85.5">P.C.D 145</text>
<text x="22.6" y="104.5">P.C.D 210</text>
</g>
<text font-size="2.8" x="226" y="197">GIGA Precision Technology Co., Ltd</text>
<g font-size="2.5">
<text x="23.1" y="8.4">1</text>
<text x="72.7" y="8.4">2</text>
<text x="122.7" y="8.4">3</text>
<text x="172.7" y="8.4">4</text>
<text x="222.7" y="8.4">5</text>
<text x="272.7" y="8.4">6</text>
<text x="6.7" y="30.9">A</text>
<text x="288.7" y="30.9">A</text>
<text x="6.7" y="80.9">B</text>
<text x="288.7" y="80.9">B</text>
<text x="6.7" y="130.9">C</text>
<text x="288.7" y="129.9">C</text>
<text x="6.7" y="180.9">D</text>
<text x="23.1" y="203.4">1</text>
<text x="72.7" y="203.4">2</text>
<text x="120.5" y="203.4">3</text>
<text x="178.8" y="203.4">4</text>
</g>
<g font-size="1.7">
<text x="204.9" y="203.7">比例SCALE:1:5</text>
<text x="249.3" y="203.8">图纸 1 (共1)</text>
</g>
</svg>
